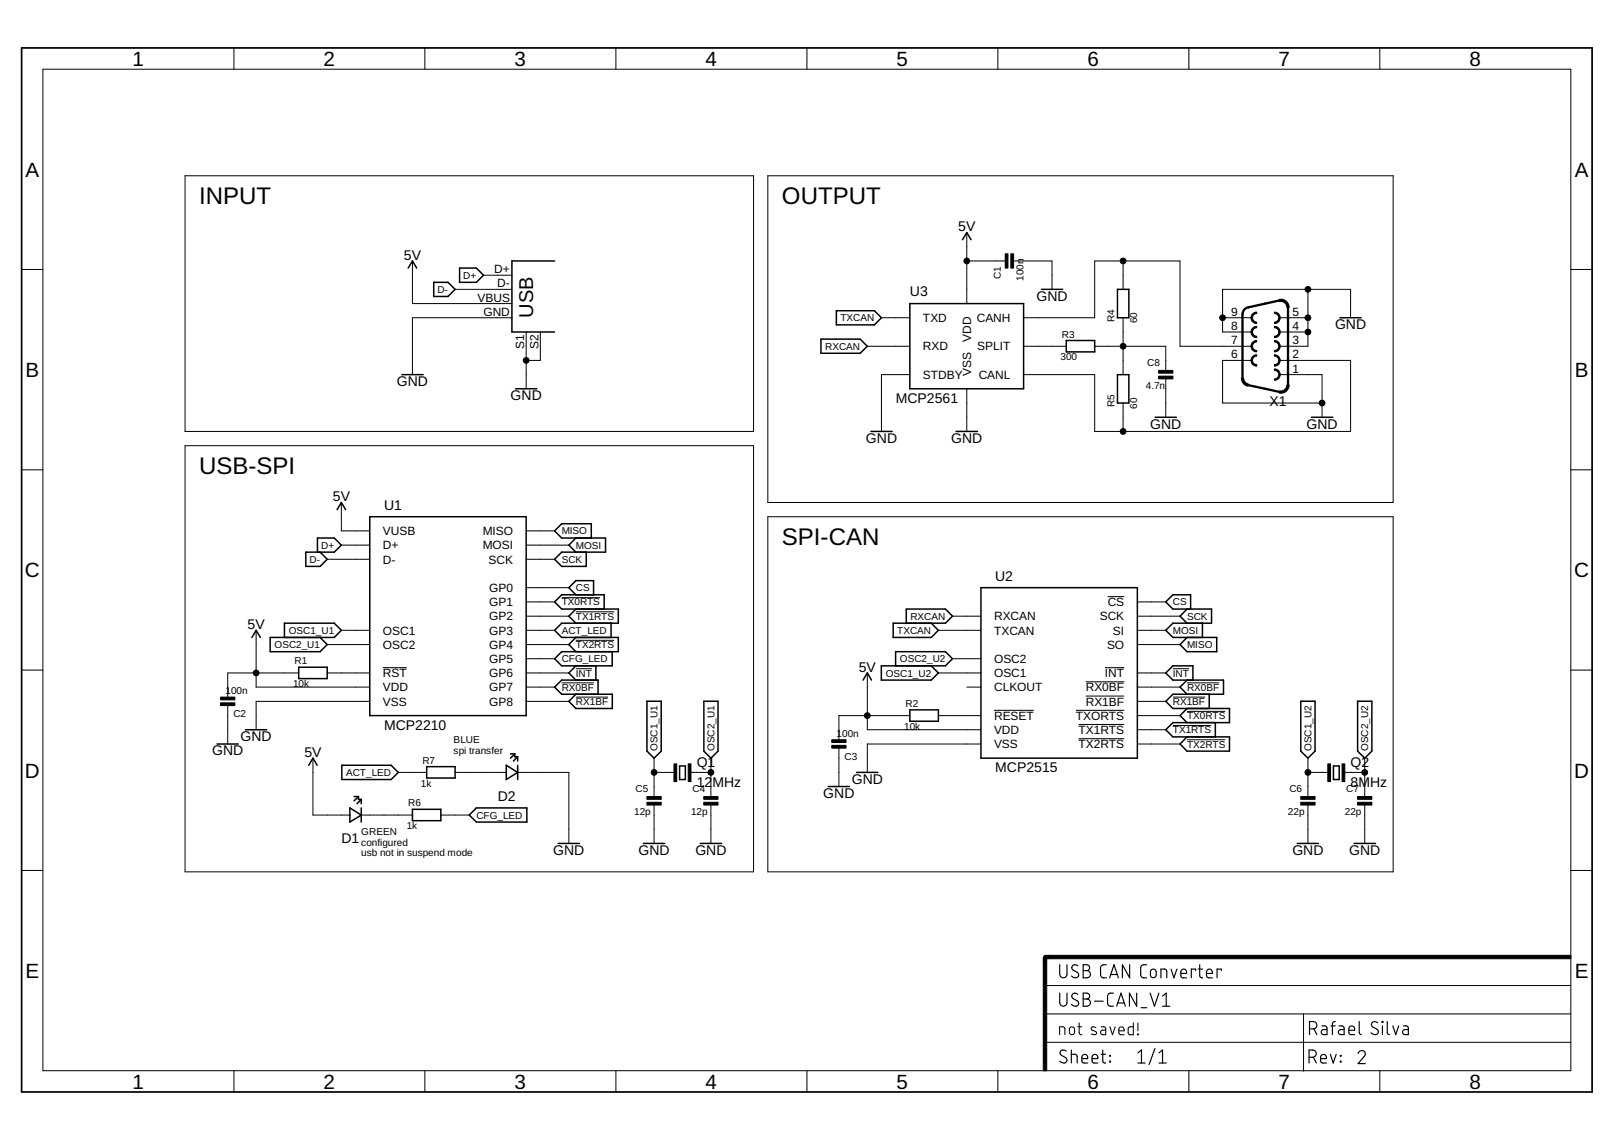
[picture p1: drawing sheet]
<svg xmlns="http://www.w3.org/2000/svg" width="297mm" height="210mm" viewBox="0 0 297 210" stroke-linecap="round" stroke-linejoin="round" font-family="sans-serif">
<g fill="none" stroke="#000" stroke-width=".18">
<path d="M7.9 12.7h281.2v184.4h-281.2zM43.1 8.8v3.9M78.2 8.8v3.9M113.3 8.8v3.9M148.5 8.8v3.9M183.6 8.8v3.9M218.8 8.8v3.9M253.9 8.8v3.9M34.1 32.4h104.6v47h-104.6zM141.3 32.4h115.1v60.1h-115.1zM4 49.6h3.9M75.9 48v7.9h18.3"/>
<path d="M83.8 53.3h10.4M89 50.7h5.2M94.2 58.5h-18.3v10.5M162.2 58.5h5.2M177.9 42.8v13.1M177.9 48h7.4M186.3 48h7.3v5.3M188.4 58.5h13.1v-10.5h15.7v15.8h13M206.7 48v5.3M206.7 58.5v10.5M225 58.5h5.2M235.5 58.5h5.2"/>
<path d="M240.7 53.3v10.5h-5.2M248.6 58.5v-5.2h-23.6v7.8h5.2M289.1 49.6h3.9M96.8 61.1v10.5M99.4 61.1v5.3h-2.6M159.6 63.8h7.8M167.4 69h-5.2v10.4M177.9 71.6v7.8M188.4 63.8h7.8M201.5 63.8h13v4.7M206.7 74.2v5.2M214.5 69.5v7.3"/>
<path d="M230.2 66.4h-5.2v7.8h18.3M235.5 66.4h13.1v13h-47.1v-10.4h-13.1M235.5 69h7.8v7.8M235.5 61.1h5.2M4 86.5h3.9M34.1 82.1h104.6v78.4h-104.6zM62.8 92.5v5.2h5.3M96.8 97.7h5.3M141.3 95.1h115.1v65.4h-115.1zM289.1 86.5h3.9M47.1 116.1v10.4h21M60.2 103h7.9"/>
<path d="M60.2 118.7h7.9M62.8 116.1h5.3M62.8 100.4h5.3M96.8 116.1h5.3M96.8 108.2h7.9M96.8 103h5.3M96.8 118.7h7.9M96.8 100.4h7.9M96.8 110.8h5.3M96.8 113.5h7.9M103.4 110h7M106 112.6h7"/>
<path d="M106 117.9h7M172.7 116.1h7.8M175.3 113.5h5.2M203.9 109.9h3M209.3 116.1h5.2M209.3 118.7h7.9M209.3 110.8h5.2M209.3 113.5h7.9M4 123.4h3.9M41.9 129.7v7.3M55 123.9h-13.1v4.7M57.6 139.6v10.5h6.8"/>
<path d="M60.2 123.9h7.9M68.1 129.1h-21v5.3M70.5 122.9h4.4M96.8 126.5h5.3M96.8 121.3h5.3M96.8 123.9h7.9M96.8 129.1h7.9M103.4 125.7h5.9M106 123.1h3M106 128.4h5.9M120.4 139.6v7.3M130.8 139.6v7.3"/>
<path d="M154.4 137.5v7.3M159.6 123.9v10.5h20.9M167.4 131.8h-13v4.7M172.7 123.9h7.8M172.7 131.8h7.8M175.3 121.3h5.2M177.9 126.5h2.6M180.5 137h-20.9v5.2M182.9 130.8h7.4M198 130.8h8.9M198.5 133.4h8.4M198.5 136h8.4"/>
<path d="M199.8 128.2h7.1M199.8 125.5h7.1M203.3 122.9h3.6M209.3 126.5h7.9M209.3 123.9h5.2M209.3 129.1h5.2M209.3 131.8h7.9M209.3 134.4h5.2M209.3 137h7.9M215.9 123.1h2.9M215.9 128.4h5.9M215.9 133.6h7"/>
<path d="M218.5 125.7h5.9M218.5 131h7M218.5 136.2h7M240.7 139.6v7.3M251.2 139.6v7.3M289.1 123.4h3.9M66.5 150.1h9.4M73.3 142.2h5.2M81.1 150.1h5.3M83.8 142.2h9.4M95.3 142.2h9.4v13.1M120.4 148v7.3"/>
<path d="M120.4 142.2h4M126.8 142.2h4M130.8 148v7.3M240.7 148v7.3M240.7 142.2h4.1M247.1 142.2h4.1M251.2 148v7.3M4 160.3h3.9M289.1 160.3h3.9M43.1 197.1v4M78.2 197.1v4M113.3 197.1v4"/>
<path d="M148.5 197.1v4M183.6 197.1v4M192.3 191.9h96.8M192.3 186.7h96.8M192.3 181.5h96.8M218.8 197.1v4M239.9 186.7v10.6M253.9 197.1v4"/>
</g>
<g fill="none" stroke="#000" stroke-width=".28">
<path d="M75.1 49.4l.8-1.4 .8 1.4M79.8 52h2.6l1.4 1.3-1.4 1.3h-2.6zM84.6 49.4h3.1l1.3 1.3-1.3 1.3h-3.1zM102.1 48h-7.9v13.1h7.9M153.9 57.2h7l1.3 1.3-1.3 1.3h-7zM167.4 55.9h21v15.7h-21zM177.1 44.1l.8-1.3 .8 1.3M191.7 53.3h3.9M205.7 53.3h2.1v5.2h-2.1zM246.6 58.5h3.9M73.9 69h4M94.9 71.6h3.9"/>
<path d="M151.1 62.4h7.2l1.3 1.4-1.3 1.2h-7.2zM160.3 79.4h3.9M176 79.4h3.9M196.2 62.7h5.3v2.1h-5.3zM205.7 69h2.1v5.2h-2.1zM212.6 76.8h3.9M241.4 76.8h3.9M62 93.8l.8-1.3 .8 1.3M68.1 95.1h28.7v36.7h-28.7zM106 99.1l-1.3 1.3 1.3 1.3M108.8 99.1v-2.7h-5.4l-1.3 1.3 1.3 1.4h8v2.6h-8l-1.3 1.3 1.3 1.3h4.5v-2.6M46.4 117.4l.7-1.3 .8 1.3"/>
<path d="M52.3 117.4v-2.7h9.2l1.3 1.4-1.3 1.3h-11.8v2.6h9.2l1.3-1.3-1.3-1.3M58.4 101.7v-2.6h3.1l1.3 1.3-1.3 1.3h-5.2v2.6h2.6l1.3-1.3-1.3-1.3M106 109.5l-1.3-1.3 1.3-1.3h3.2v2.6M106 112.1l-1.3 1.4 1.3 1.2M106 117.4l-1.3 1.3 1.3 1.3M111.2 112.1v-2.6h-7.8l-1.3 1.3 1.3 1.3h10.4v2.6h-10.4l-1.3 1.4 1.3 1.3h10.4v2.6h-10.4l-1.3 1.3 1.3 1.3h9.3v-2.6M112.5 114.7v2.7M166.8 114.7v-2.6h7.2l1.3 1.4-1.3 1.2h-9.6v2.7h7l1.3-1.3-1.3-1.4M180.5 108.2h28.8v31.4h-28.8zM218.5 112.1l-1.3 1.4 1.3 1.2M219.1 112.1v-2.6h-3.2l-1.4 1.3 1.4 1.3h7.1v2.6h-7.1l-1.4 1.4 1.4 1.3h8v2.6h-5.4l-1.3-1.3 1.3-1.3M221.3 114.7v2.7"/>
<path d="M39.9 137h4M45.2 134.4h3.9M55 122.9h5.2v2h-5.2zM94 138.8h.7M94.7 138.8l-.7 .8M94.7 138.8v.5h.6M95.3 139.3v.8M95.3 139.3l-.8 .8M106 127.8l-1.3 1.3 1.3 1.4h6.7v-2.7h-9.3l-1.3-1.3 1.3-1.3h6.7v2.6M106 122.6l-1.3 1.3 1.3 1.3M109.7 122.6v2.6M119.1 129.1h2.6v9.2l-1.3 1.3-1.3-1.3z"/>
<path d="M129.5 129.1h2.6v9.2l-1.3 1.3-1.3-1.3zM158.8 125.2l.8-1.3 .8 1.3M164.8 122.6v-2.6h9.2l1.3 1.3-1.3 1.3h-11.8v2.6h9.2l1.3-1.3-1.3-1.3M167.4 130.7h5.3v2.1h-5.3zM218.5 125.2l-1.3 1.3 1.3 1.3M218.5 130.5l-1.3 1.3 1.3 1.3M219.5 125.2v-2.6h-3.6l-1.4 1.3 1.4 1.3h9.3v2.6h-9.3l-1.4 1.3 1.4 1.4h10.4v2.6h-10.4l-1.4 1.3 1.4 1.3h10.4v2.6h-7.8l-1.3-1.3 1.3-1.3M222.5 127.8v2.7M223.7 133.1v2.6M239.4 129.1h2.6v9.2l-1.3 1.3-1.3-1.3zM249.9 129.1h2.6v9.2l-1.3 1.3-1.3-1.3zM56.8 140.9l.8-1.3 .8 1.3"/>
<path d="M62.9 140.9h9.1l1.3 1.3-1.3 1.3h-9.1zM64.4 148.8l2.1 1.3-2.1 1.3zM65.2 146.7h.8M66 146.7l-.8 .7M66 146.7v.5h.5M66.5 147.2v.8M66.5 148.8v2.6M66.5 147.2l-.8 .8M75.9 149h5.2v2.1h-5.2zM78.5 141.2h5.3v2.1h-5.3zM86.4 150.1l1.3-1.3h9.3v2.6h-9.3zM93.2 140.9l2.1 1.3-2.1 1.3z"/>
<path d="M95.3 140.9v2.6M102.7 155.3h3.9M118.4 155.3h3.9M125.1 141h1v2.5h-1zM128.9 155.3h3.9M152.4 144.8h3.9M157.6 142.2h4M238.7 155.3h4M245.4 141h1.1v2.5h-1.1zM249.2 155.3h3.9"/>
</g>
<g fill="#000" stroke="#000" stroke-width=".18">
<path d="M230.4 57.9l.7-.4h.2v.2a.79 .79 0 0 0-.8 .8 .79 .79 0 0 0 .8 .8v.3a1.05 1.05 0 0 1-1-.6 1.05 1.05 0 0 1 .1-1.1z" fill-rule="evenodd"/>
<path d="M234.5 57.5a1.05 1.05 0 0 1 1.1 1 1.05 1.05 0 0 1-1.1 1.1v-.3a.79 .79 0 0 0 .8-.8 .79 .79 0 0 0-.8-.8z" fill-rule="evenodd"/>
<path d="M235.4 55.1a1.53 1.53 0 0 1 1.9 1.5h-.5v-.3a1.08 1.08 0 0 0-1.3-.8z" fill-rule="evenodd"/>
<path d="M228.5 69.6h.4a1.14 1.14 0 0 0 .8 1.1v.4h-.2a1.53 1.53 0 0 1-1-1.5z" fill-rule="evenodd"/>
<path d="M230.4 65.7l.7-.4h.2v.3a.78 .78 0 0 0-.8 .8 .78 .78 0 0 0 .8 .7v.3a1.05 1.05 0 0 1-1-.6 1.05 1.05 0 0 1 .1-1.1z" fill-rule="evenodd"/>
<path d="M230.4 60.5l.7-.4h.2v.2a.78 .78 0 0 0-.8 .8 .78 .78 0 0 0 .8 .8v.3a1.04 1.04 0 0 1-1-.6 1.04 1.04 0 0 1 .1-1.1z" fill-rule="evenodd"/>
<path d="M230.4 63.1l.7-.4h.2v.3a.78 .78 0 0 0-.8 .8 .78 .78 0 0 0 .8 .7v.3a1.05 1.05 0 0 1-1-.6 1.05 1.05 0 0 1 .1-1.1z" fill-rule="evenodd"/>
<path d="M234.5 65.3a1.05 1.05 0 0 1 1.1 1.1 1.05 1.05 0 0 1-1.1 1v-.3a.78 .78 0 0 0 .8-.7 .78 .78 0 0 0-.8-.8z" fill-rule="evenodd"/>
<path d="M234.5 67.9a1.05 1.05 0 0 1 1.1 1.1 1.05 1.05 0 0 1-1.1 1v-.2a.78 .78 0 0 0 .8-.8 .78 .78 0 0 0-.8-.8z" fill-rule="evenodd"/>
<path d="M234.5 62.7a1.05 1.05 0 0 1 1.1 1 1.05 1.05 0 0 1-1.1 1.1v-.3a.78 .78 0 0 0 .8-.7 .78 .78 0 0 0-.8-.8z" fill-rule="evenodd"/>
<path d="M234.5 60.1a1.04 1.04 0 0 1 1.1 1 1.04 1.04 0 0 1-1.1 1.1v-.3a.78 .78 0 0 0 .8-.8 .78 .78 0 0 0-.8-.8z" fill-rule="evenodd"/>
<path d="M235.5 72a1.12 1.12 0 0 0 1.3-1.1h.5a1.51 1.51 0 0 1-1.9 1.5z" fill-rule="evenodd"/>
<circle cx="177.9" cy="48" r=".53"/>
<circle cx="206.7" cy="48" r=".53"/>
<circle cx="225" cy="58.5" r=".53"/>
<circle cx="240.7" cy="53.3" r=".53"/>
<circle cx="240.7" cy="58.5" r=".53"/>
<circle cx="96.8" cy="66.4" r=".53"/>
<circle cx="206.7" cy="79.4" r=".53"/>
<circle cx="206.7" cy="63.8" r=".53"/>
<circle cx="240.7" cy="61.1" r=".53"/>
<circle cx="243.3" cy="74.2" r=".53"/>
<circle cx="47.1" cy="123.9" r=".53"/>
<circle cx="159.6" cy="131.8" r=".53"/>
<circle cx="120.4" cy="142.2" r=".53"/>
<circle cx="130.8" cy="142.2" r=".53"/>
<circle cx="240.7" cy="142.2" r=".53"/>
<circle cx="251.2" cy="142.2" r=".53"/>
</g>
<path d="M235.5 55.3l-5.8 1.3a1.29 1.29 0 0 0-1 1.3v11.7M237 56.6v14.3M229.7 70.9l5.8 1.3" fill="none" stroke="#000" stroke-width=".42"/>
<g fill="#000" stroke="#000" stroke-width=".18">
<path d="M185 46.7h.5v2.7h-.5zM186 46.7h.5v2.7h-.5zM213.2 69.3h2.7v.5h-2.7zM213.2 68.2h2.7v.5h-2.7zM40.6 128.4h2.6v.5h-2.6zM40.6 129.4h2.6v.5h-2.6zM153.1 136.2h2.6v.5h-2.6zM153.1 137.2h2.6v.6h-2.6zM119.1 147.7h2.6v.5h-2.6zM119.1 146.7h2.6v.5h-2.6zM124 140.7h.5v3.2h-.5zM126.7 140.7h.5v3.2h-.5z"/>
<path d="M129.5 147.7h2.6v.5h-2.6zM129.5 146.7h2.6v.5h-2.6zM239.4 147.7h2.6v.5h-2.6zM239.4 146.7h2.6v.5h-2.6zM244.4 140.7h.5v3.2h-.5zM247 140.7h.5v3.2h-.5zM249.9 147.7h2.6v.5h-2.6zM249.9 146.7h2.6v.5h-2.6zM192 176.2h.6v20.9h-.6zM192.3 175.9h96.8v.6h-96.8z"/>
</g>
<path d="M193.6 176.2h-1.3v1.3" fill="none" stroke="#000" stroke-width=".63"/>
<g fill="none" stroke="#000" stroke-width=".21">
<path d="M195 177.6v1.8a.67 .67 0 0 0 .7 .6 .67 .67 0 0 0 .7-.6v-1.8M198.4 177.8a.59 .59 0 0 0-.9-.1 .59 .59 0 0 0 0 .9l.7 .4a.6 .6 0 0 1 .1 .9 .6 .6 0 0 1-.9 0l-.2-.2M199.3 177.6h.7a.54 .54 0 0 1 .5 .6 .54 .54 0 0 1-.5 .5 .67 .67 0 0 1 .7 .7 .67 .67 0 0 1-.7 .6h-.7zM199.3 178.7h.7M203.6 177.6h-.5a.58 .58 0 0 0-.6 .6l.1 1.6 .3 .2h.7M204.4 179.4h1.2M207.9 177.6v2.4l-1.3-2.4v2.4M211 177.6h-.5a.58 .58 0 0 0-.6 .6l.1 1.6 .3 .2h.7M211.8 178.6l.4-.2 .5 .2 .1 .9a.53 .53 0 0 1-.5 .5 .53 .53 0 0 1-.6-.5zM215.5 178.4l.5 1.6 .6-1.6M217.3 179.2h1.1a.56 .56 0 0 0-.4-.7 .56 .56 0 0 0-.7 .5l.1 .9 1 .1M220 178.7v-.3h-.8v1.6"/>
<path d="M220.5 178.4h.8M220.8 177.6v2.2l.5 .2M222 179.2h1.1a.57 .57 0 0 0-.4-.8 .57 .57 0 0 0-.7 .6l.2 .9 .9 .1M224.8 178.7v-.3h-.8v1.6M195 182.9v1.7a.67 .67 0 0 0 .7 .7 .67 .67 0 0 0 .7-.7v-1.7M196.2 193.5a.6 .6 0 0 0-.9-.1 .6 .6 0 0 0 .1 .9l.7 .4a.6 .6 0 0 1 .1 .9 .6 .6 0 0 1-.9 0l-.3-.2M197.2 194.1l.9 .1 .1 .3v1.2M197.2 193.3v2.4M198.4 183.1a.6 .6 0 0 0-.9-.1 .6 .6 0 0 0 0 .9l.7 .4a.6 .6 0 0 1 .1 .9 .6 .6 0 0 1-.9-.1l-.2-.2M199.1 194.9h1.1a.55 .55 0 0 0-.4-.7 .55 .55 0 0 0-.7 .5l.1 .9 1 .1M199.3 182.9h.7a.54 .54 0 0 1 .5 .5 .54 .54 0 0 1-.5 .5 .67 .67 0 0 1 .7 .7 .67 .67 0 0 1-.7 .7h-.7zM199.3 183.9h.7"/>
<path d="M201 194.9h1a.55 .55 0 0 0-.3-.7 .55 .55 0 0 0-.7 .5l.1 .9 .9 .1M201.4 184.3h1.6M202.7 194.1h.8M202.9 193.3l.1 2.2 .2 .2h.3M204.2 180l.8-2.4 .8 2.4M204.2 194.3l.2 .2zM204.2 195.4h.2v.1h-.2zM204.9 182.9h-.5a.58 .58 0 0 0-.6 .5l.1 1.7a.92 .92 0 0 0 1 .2M205.5 185.3l.8-2.4 .8 2.4M205.7 184.7h1.2M209.2 182.9v2.4l-1.3-2.4v2.4M209.4 195.7h1.4"/>
<path d="M209.4 193.9l.7-.6v2.4M210 185.5h1.1M211.7 182.9l.8 2.4 .8-2.4M212.6 193.1l-1.1 2.9M213.3 195.7h1.3M213.3 193.9l.7-.6v2.4M213.7 180v-1.6l.9 .2 .1 .2v1.2M214 185.3h1.3M214 183.4l.6-.5v2.4M240.9 194.7a1.18 1.18 0 0 0 1.2-.3l.2-.4-.3-.5-1.1-.2v2.4M241 189.4a1.19 1.19 0 0 0 1.2-.2l.2-.4-.2-.4a1.19 1.19 0 0 0-1.2-.3v2.4M241.7 194.7l.6 1"/>
<path d="M241.8 189.4l.6 1.1M243 194.9h1.1a.56 .56 0 0 0-.4-.7 .56 .56 0 0 0-.7 .5l.2 .9 .9 .1M243.3 188.9h.7l.2 .4v1.2h-.6a.47 .47 0 0 1-.5-.5 .47 .47 0 0 1 .5-.4h.6M244.8 194.1l.6 1.6 .5-1.6M244.9 188.9h.8M245.7 188.1l-.4 .1-.1 .3v2M246.4 188.9h.7l.3 .4v1.2h-.6a.47 .47 0 0 1-.5-.5 .47 .47 0 0 1 .5-.4h.6M246.7 195.4h.1v.1h-.1zM246.7 194.3l.1 .2zM248.2 189.7h1.1a.55 .55 0 0 0-.4-.8 .55 .55 0 0 0-.7 .5l.1 1 1 .1M249.9 194a.66 .66 0 0 1 1-.5 .66 .66 0 0 1 .2 1l-1.2 1.3h1.4M250.1 188.1v2l.2 .3 .2 .1"/>
<path d="M253.5 188.3a.6 .6 0 0 0-.9-.1 .6 .6 0 0 0 .1 .9l.7 .4a.56 .56 0 0 1 .2 .8 .56 .56 0 0 1-.8 .2l-.5-.3M254.4 188.1h.1v.1h-.1zM254.4 188.9v1.6M255.3 188.1v2.1l.4 .3M256.3 188.9l.6 1.6 .5-1.6M258.3 188.9h.7l.2 .2v1.4h-.6a.47 .47 0 0 1-.5-.5 .47 .47 0 0 1 .5-.4h.6"/>
</g>
<path d="M4 8.8h289v192.3h-289z" fill="none" stroke="#000" stroke-width=".32"/>
<path d="M195 190.5v-1.4l.9 .1 .1 1.3M196.9 189.2l.5-.1a.84 .84 0 0 1 .1 1.4h-.5l-.2-.3zM198.4 189.1h.7M198.6 188.3v2l.5 .2M201.7 189.2a.56 .56 0 0 0-.9 .1l.2 .4 .7 .3v.4a.75 .75 0 0 1-.9 0M202.6 189.1h.5l.4 .2v1.2h-.5a.42 .42 0 0 1-.5-.4 .42 .42 0 0 1 .5-.4h.5M204.3 189.1l.4 1.4 .5-1.4M205.9 189.8h1a.51 .51 0 0 0-.4-.7 .51 .51 0 0 0-.6 .4l.1 .9 .9 .1M208.6 188.3v2.2h-.8l-.2-.3v-.9l.4-.2h.6M209.4 190.4l.1 .1zM209.4 188.3v1.5" fill="none" stroke="#000" stroke-width=".19"/>
<g font-size="4.4">
<text x="36.7" y="37.6">INPUT</text>
<text x="143.9" y="37.6">OUTPUT</text>
<text x="36.7" y="87.3">USB-SPI</text>
<text x="143.9" y="100.4">SPI-CAN</text>
</g>
<g font-size="3.8">
<text x="24.4" y="12.1">1</text>
<text x="59.6" y="12.1">2</text>
<text x="94.7" y="12.1">3</text>
<text x="129.9" y="12.1">4</text>
<text x="165" y="12.1">5</text>
<text x="200.2" y="12.1">6</text>
<text x="235.3" y="12.1">7</text>
<text x="270.5" y="12.1">8</text>
<text x="4.7" y="32.5">A</text>
<text x="289.8" y="32.5">A</text>
<text x="4.7" y="69.4">B</text>
<text x="289.8" y="69.4">B</text>
<text x="4.6" y="106.3">C</text>
<text x="289.7" y="106.3">C</text>
<text x="4.6" y="143.2">D</text>
<text x="289.7" y="143.2">D</text>
<text x="4.7" y="180">E</text>
<text x="289.8" y="180">E</text>
<text x="24.4" y="200.4">1</text>
<text x="59.6" y="200.4">2</text>
<text x="94.7" y="200.4">3</text>
<text x="129.9" y="200.4">4</text>
<text x="165" y="200.4">5</text>
<text x="200.2" y="200.4">6</text>
<text x="235.3" y="200.4">7</text>
<text x="270.5" y="200.4">8</text>
</g>
<text font-size="3.7" x="98.1" y="58.5" transform="rotate(-90 98.1 58.5)">USB</text>
<g font-size="2.6">
<text x="74.3" y="47.8">5V</text>
<text x="176.4" y="42.6">5V</text>
<text x="167.5" y="54.6">U3</text>
<text x="190.8" y="55.4">GND</text>
<text x="245.7" y="60.6">GND</text>
<text x="73" y="71.1">GND</text>
<text x="94" y="73.7">GND</text>
<text x="164.8" y="74.2">MCP2561</text>
<text x="233.6" y="74.7">X1</text>
<text x="159.4" y="81.5">GND</text>
<text x="175.1" y="81.5">GND</text>
<text x="211.7" y="78.9">GND</text>
<text x="240.5" y="78.9">GND</text>
<text x="61.3" y="92.3">5V</text>
<text x="70.7" y="93.8">U1</text>
<text x="183.2" y="106.9">U2</text>
<text x="45.6" y="115.8">5V</text>
<text x="158" y="123.6">5V</text>
<text x="44.3" y="136.5">GND</text>
<text x="70.7" y="134.4">MCP2210</text>
<text x="39" y="139.1">GND</text>
<text x="56" y="139.3">5V</text>
<text x="128.2" y="141.2">Q1</text>
<text x="183.2" y="142.2">MCP2515</text>
<text x="248.6" y="141.2">Q2</text>
<text x="91.6" y="147.4">D2</text>
<text x="128.2" y="144.8">12</text>
<text x="131.1" y="144.8">MHz</text>
<text x="151.5" y="146.9">GND</text>
<text x="156.8" y="144.3">GND</text>
<text x="248.6" y="144.8">8MHz</text>
<text x="62.8" y="155.3">D1</text>
<text x="101.8" y="157.4">GND</text>
<text x="117.5" y="157.4">GND</text>
<text x="128" y="157.4">GND</text>
<text x="237.8" y="157.4">GND</text>
<text x="248.3" y="157.4">GND</text>
</g>
<g font-size="2.2">
<text x="91" y="50.3">D+</text>
<text x="91.5" y="52.9">D-</text>
<text x="87.9" y="55.5">VBUS</text>
<text x="89" y="58.1">GND</text>
<text x="169.9" y="59.3">TXD</text>
<text x="179.8" y="59.3">CANH</text>
<text x="226.6" y="58.1">9</text>
<text x="237.9" y="58.1">5</text>
<text x="96.5" y="64.2" transform="rotate(-90 96.5 64.2)">S1</text>
<text x="99.1" y="64.2" transform="rotate(-90 99.1 64.2)">S2</text>
<text x="169.9" y="64.5">RXD</text>
<text x="178.7" y="62.9" transform="rotate(-90 178.7 62.9)">VDD</text>
<text x="179.9" y="64.5">SPLIT</text>
<text x="226.6" y="66">6</text>
<text x="226.6" y="63.4">7</text>
<text x="226.6" y="60.8">8</text>
<text x="237.9" y="66">2</text>
<text x="237.9" y="63.4">3</text>
<text x="237.9" y="60.8">4</text>
<text x="169.9" y="69.8">STDBY</text>
<text x="178.7" y="69.2" transform="rotate(-90 178.7 69.2)">VSS</text>
<text x="180.1" y="69.8">CANL</text>
<text x="237.9" y="68.6">1</text>
<text x="70.5" y="101.2">D+</text>
<text x="70.5" y="98.5">VUSB</text>
<text x="88.8" y="98.5">MISO</text>
<text x="88.8" y="101.1">MOSI</text>
<text x="70.5" y="103.8">D-</text>
<text x="89.9" y="103.8">SCK</text>
<text x="90" y="109">GP0</text>
<text x="90" y="111.6">GP1</text>
<text x="203.9" y="111.6">CS</text>
<text x="70.5" y="116.8">OSC1</text>
<text x="70.5" y="119.5">OSC2</text>
<text x="90" y="116.8">GP3</text>
<text x="90" y="114.2">GP2</text>
<text x="90" y="119.5">GP4</text>
<text x="182.9" y="116.8">TXCAN</text>
<text x="182.9" y="114.2">RXCAN</text>
<text x="202.4" y="114.2">SCK</text>
<text x="203.7" y="119.5">SO</text>
<text x="204.8" y="116.8">SI</text>
<text x="70.5" y="124.7">RST</text>
<text x="90" y="122.1">GP5</text>
<text x="90" y="124.7">GP6</text>
<text x="182.9" y="122.1">OSC2</text>
<text x="182.9" y="124.7">OSC1</text>
<text x="203.4" y="124.7">INT</text>
<text x="70.5" y="127.3">VDD</text>
<text x="70.5" y="129.9">VSS</text>
<text x="90" y="127.3">GP7</text>
<text x="90" y="129.9">GP8</text>
<text x="182.9" y="127.3">CLKOUT</text>
<text x="199.8" y="129.9">RX1BF</text>
<text x="199.8" y="127.3">RX0BF</text>
<text x="182.9" y="137.8">VSS</text>
<text x="182.9" y="132.5">RESET</text>
<text x="182.9" y="135.2">VDD</text>
<text x="198" y="132.5">TXORTS</text>
<text x="198.5" y="135.2">TX1RTS</text>
<text x="198.5" y="137.8">TX2RTS</text>
</g>
<g font-size="1.8">
<text x="80.5" y="53.9">D-</text>
<text x="85.3" y="51.3">D+</text>
<text x="184.2" y="51.5" transform="rotate(-90 184.2 51.5)">C1</text>
<text x="188.4" y="51.7" transform="rotate(-90 188.4 51.7)">100n</text>
<text x="154.7" y="59.2">TXCAN</text>
<text x="205.1" y="59.3" transform="rotate(-90 205.1 59.3)">R4</text>
<text x="209.3" y="59.6" transform="rotate(-90 209.3 59.6)">60</text>
<text x="151.8" y="64.4">RXCAN</text>
<text x="195.4" y="62.2">R3</text>
<text x="195.2" y="66.4">300</text>
<text x="210.9" y="71.6">4.7n</text>
<text x="211.1" y="67.4">C8</text>
<text x="205.1" y="75" transform="rotate(-90 205.1 75)">R5</text>
<text x="209.3" y="75.3" transform="rotate(-90 209.3 75.3)">60</text>
<text x="59.1" y="101">D+</text>
<text x="103.4" y="98.4">MISO</text>
<text x="106" y="101">MOSI</text>
<text x="57" y="103.6">D-</text>
<text x="103.4" y="103.6">SCK</text>
<text x="103.4" y="111.5">TX0RTS</text>
<text x="106" y="108.9">CS</text>
<text x="215.9" y="111.5">CS</text>
<text x="50.5" y="119.3">OSC2_U1</text>
<text x="53.1" y="116.7">OSC1_U1</text>
<text x="103.4" y="116.7">ACT_LED</text>
<text x="106" y="114.1">TX1RTS</text>
<text x="106" y="119.3">TX2RTS</text>
<text x="165.1" y="116.7">TXCAN</text>
<text x="167.5" y="114.1">RXCAN</text>
<text x="215.9" y="116.7">MOSI</text>
<text x="218.5" y="119.3">MISO</text>
<text x="218.5" y="114.1">SCK</text>
<text x="54.2" y="122.3">R1</text>
<text x="103.4" y="121.9">CFG_LED</text>
<text x="106" y="124.6">INT</text>
<text x="163" y="124.6">OSC1_U2</text>
<text x="165.6" y="121.9">OSC2_U2</text>
<text x="215.9" y="124.6">INT</text>
<text x="41.5" y="127.8">100n</text>
<text x="53.9" y="126.5">10k</text>
<text x="103.4" y="127.2">RX0BF</text>
<text x="106" y="129.8">RX1BF</text>
<text x="166.7" y="130.2">R2</text>
<text x="215.9" y="129.8">RX1BF</text>
<text x="218.5" y="127.2">RX0BF</text>
<text x="43" y="132">C2</text>
<text x="83.5" y="136.8">BLUE</text>
<text x="154" y="135.7">100n</text>
<text x="166.4" y="134.4">10k</text>
<text x="215.9" y="135">TX1RTS</text>
<text x="218.5" y="132.4">TX0RTS</text>
<text x="218.5" y="137.6">TX2RTS</text>
<text x="63.7" y="142.9">ACT_LED</text>
<text x="77.7" y="140.6">R7</text>
<text x="83.5" y="138.8">spi transfer</text>
<text x="121" y="138.3" transform="rotate(-90 121 138.3)">OSC1_U1</text>
<text x="131.5" y="138.3" transform="rotate(-90 131.5 138.3)">OSC2_U1</text>
<text x="155.4" y="139.9">C3</text>
<text x="241.4" y="138.3" transform="rotate(-90 241.4 138.3)">OSC1_U2</text>
<text x="251.8" y="138.3" transform="rotate(-90 251.8 138.3)">OSC2_U2</text>
<text x="75.1" y="148.5">R6</text>
<text x="77.5" y="144.8">1k</text>
<text x="117" y="145.9">C5</text>
<text x="127.4" y="145.9">C4</text>
<text x="237.3" y="145.9">C6</text>
<text x="247.8" y="145.9">C7</text>
<text x="66.5" y="153.7">GREEN</text>
<text x="66.5" y="155.7">configured</text>
<text x="74.9" y="152.7">1k</text>
<text x="87.7" y="150.7">CFG_LED</text>
<text x="116.7" y="150.1">12p</text>
<text x="127.2" y="150.1">12p</text>
<text x="237" y="150.1">22p</text>
<text x="247.5" y="150.1">22p</text>
<text x="66.5" y="157.6">usb not in suspend mode</text>
</g>
</svg>
